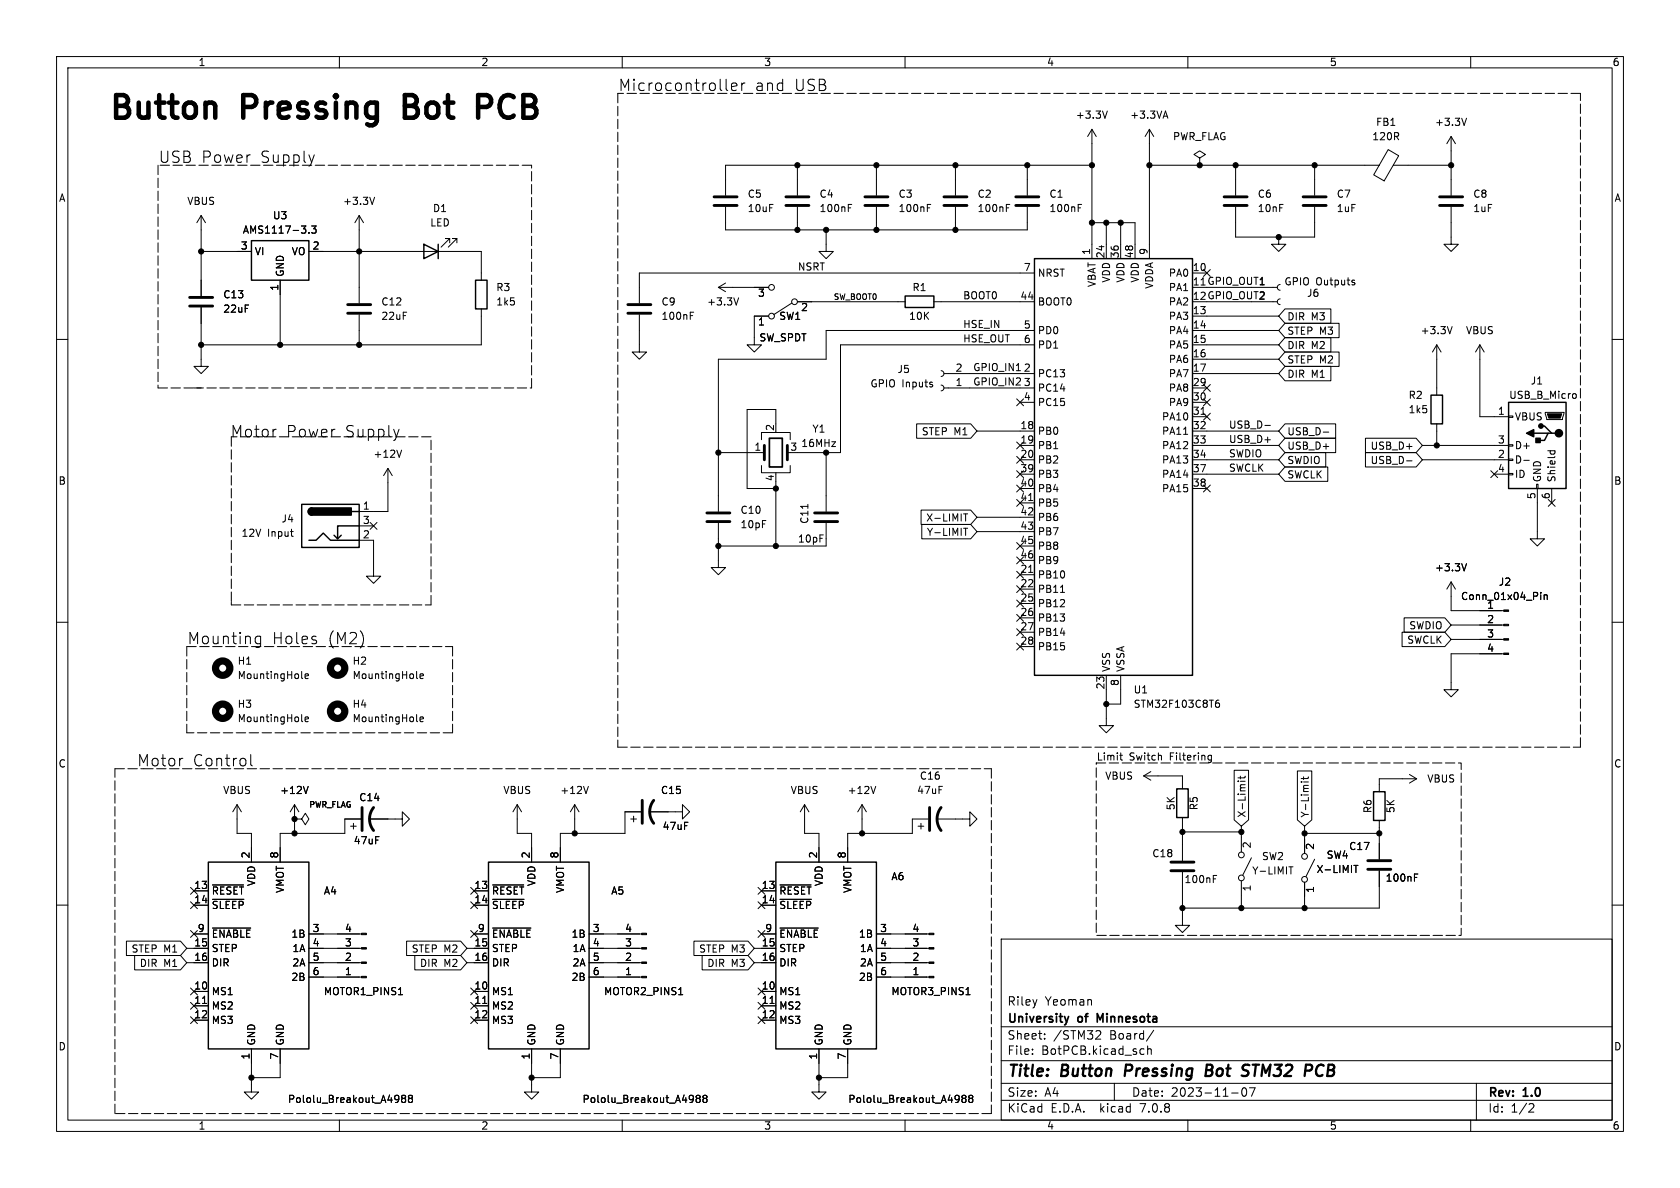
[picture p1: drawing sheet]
<svg xmlns="http://www.w3.org/2000/svg" width="297mm" height="210mm" viewBox="0 0 297 210" stroke-linecap="round" stroke-linejoin="round" font-family="sans-serif">
<g fill="none" stroke="#000" stroke-width=".18">
<path d="M10 10h277v190h-277zM12 12h273v186h-273zM60 10v2M110 10v2M128.4 15.7l.3 .3M129.3 15.3l1-.1-.1-.4-.6-.1-.3 .3 .1 .9 .2 .1 .6-.1M131.1 14.7v1.3M131.7 14.7a.51 .51 0 0 0-.6 .4M160 10v2M195.8 19.6l-.5 1.3M206 19.6l.5 1.3M210 10v2"/>
<path d="M260 10v2M35.6 38.1v14.2M35.6 38.1l-.8 1.3M35.6 38.1l.7 1.3M55.1 39.9h.8l-.4 .5 .3 .2v.5l-.2 .1-.5-.1M55.6 27.4l-.5 1.3M63.5 38.1v15.5M63.5 38.1l-.8 1.3M63.5 38.1l.8 1.3M66.2 34.9l-.4 1.2M128.3 36.6v4h53.3v-4M141 29.2v5.3"/>
<path d="M141 36.6v4M150 36.7h.4M150 36.1h.6M154.9 29.2v5.3M154.9 36.6v4M163.9 36.7h.5M163.9 36.1h.6M168.9 29.2v5.3M168.9 36.6v4M177.9 36.7h.4M177.9 36.1h.6M181.6 29.2v5.3"/>
<path d="M190.6 36.7h.4M190.6 36.1h.6M193 29.2h-64.7v5.3M193 22.9v22.8M193 39.4h7.7v6.3M193 22.9l-.7 1.2M193 22.9l.8 1.2M195.6 39.4v6.3M198.1 39.4v6.3M203.2 22.9v22.8M203.2 22.9l-.8 1.2M203.2 22.9l.8 1.2"/>
<path d="M203.2 29.2h40.6M205.7 20.5h.6M212.1 27.9l1-.6-1-.6-1 .6 1 .6v1.3M212.1 29.2h.1M218.4 29.2v5.3M218.4 36.6v5.3h14v-5.3M232.4 29.2v5.3M245.4 26.4l1.9 1.1-2.6 4.5-1.9-1.1zM246.3 29.2h10.2M256.5 36.6v6.6h1.3l-1.3 1.3-1.2-1.3h1.2M256.5 24.1l-.7 1.3M256.5 24.1v10.4"/>
<path d="M256.5 24.1l.8 1.3M259.3 20.9l-.5 1.3M10 60h2M35.6 54.4v10.4h1.2l-1.2 1.2-1.3-1.2h1.3M35.6 44.5h8.8M49.5 49.5v11.5M54.6 44.5h30.5v5M54.6 41.1v.1M63.5 55.6v5.4M79.5 42.9v-.7h-.8h.8l-1.5 1.5M80.8 42.9v-.7h-.8h.8l-1.6 1.5M85.1 54.6v6.4h-49.5"/>
<path d="M113 55.6v6.6h1.3l-1.3 1.3-1.2-1.3h1.2M122 55.8h.5M122 55.2h.6M127 50.8h8.9M127 50.8l1.3 .8M128.3 50l-1.3 .8M130.6 52.6l-.4 1.3M135.9 55.9h-2.6v5.1h1.3l-1.3 1.2-1.2-1.2h1.2M140 53.6l-3.2 2M141 53.3h19M146 40.6v3.9h1.3l-1.3 1.2-1.2-1.2h1.2M165.1 53.3h17.8"/>
<path d="M182.9 58.4h-36.9v5.1h-19v26.9M182.9 48.3h-69.9v5.3M210.8 55.9h15.3M210.8 48.3h2.6M210.8 58.4h15.3M212.8 47.7l1.2 1.2M213.4 53.3h12.4M213.4 50.8h12.4M214 47.7l-1.2 1.2M226.1 41.9v1.3h1.2l-1.2 1.3-1.3-1.3h1.3M226.3 52.8l-.3 .2-.2 .3 .2 .4 .3 .1M226.3 50.3l-.3 .1-.2 .4 .2 .4 .3 .1"/>
<path d="M227.2 54.6h8.1v2.6h-8.1l-1.1-1.3zM227.2 59.7h8.1v2.5h-8.1l-1.1-1.2zM227.2 57.1h9.5v2.6h-9.5l-1.1-1.3zM239.4 49.9l.1 .2-.1 .3M239.4 49.5l.1 .1M256.7 57.7l-.4 1.3M285 60h2M48.6 75.9h.2M70.5 75.9l-.4 1.3M71 79.6l-.4 1.2M134.6 77.7v-1.2h5.1v1.2M137.2 74.9v-2.5h-5.1v14h5.1"/>
<path d="M162 74.9h9.6l1.1 1.3-1.1 1.3h-9.6zM164.7 68l.2 .2-.2 .2M164.7 67.6h.1M166.4 65.5l.3 .2 .2 .4-.2 .3-.3 .1M166.4 68.1l.3 .1 .2 .4-.2 .4-.3 .1M166.9 66h16M166.9 68.6h16M172.7 76.2h10.2M179.7 65.5h.7M179.7 70.5l1.2 1.2M179.7 78.1l1.2 1.2M180.3 78.7h2.6"/>
<path d="M180.3 71.1h2.6M180.9 70.5l-1.2 1.2M180.9 78.1l-1.2 1.2M182.9 61h-34.3v19h-7.6M209.2 76.8h.8M210.8 66h15.3M210.8 68.6h2.6M210.8 61h15.3M210.8 63.5h15.3M210.8 76.2h15.3M210.8 78.7h15.3M210.8 71.1h2.6"/>
<path d="M210.8 73.7h2.6M212.3 73.2h.8M212.8 73.1l1.2 1.2M212.8 68l1.2 1.2M212.8 70.5l1.2 1.2M214 73.1l-1.2 1.2M214 68l-1.2 1.2M214 70.5l-1.2 1.2M223.6 75.2h1M227.2 77.5h8.9v2.5h-8.9l-1.1-1.3zM227.2 74.9h8.9v2.6h-8.9l-1.1-1.3zM227.2 62.2h9.5v2.6h-9.5l-1.1-1.3z"/>
<path d="M227.2 64.8h8.1v2.5h-8.1l-1.1-1.3zM233.9 76.4h1M241.4 77.5h8.9l1.2 1.2-1.2 1.3h-8.9zM251.5 78.7h15.2M254 61l-.8 1.2M254 61v8.9M254 74.9v3.8M254 61l.8 1.2M261.6 61v12.7h5.1M261.6 61l-.7 1.2M261.6 61l.8 1.2M266.7 78.6h.8v.3h-.8z"/>
<path d="M266.7 73.5h.8v.3h-.8zM273.2 72.9h3.3v.3l-.3 1h-2.8zM273.6 79.7h1.3M274.1 79.7v.3M274.8 79.7l.1 .3M278.2 69.6h.3l.2 .2-.1 .5-.4 .1M51.4 94h.4M51.7 94.8h.1M63.5 95.5h2.5v6.4h1.3l-1.3 1.2-1.2-1.2h1.2M63.5 93h2.5M65.4 92.4l1.2 1.2M66.6 92.4l-1.2 1.2"/>
<path d="M68.6 82.8v7.6h-5.1M68.6 82.8l-.8 1.3M68.6 82.8l.7 1.3M127 92.5v7.8h1.3l-1.3 1.3-1.3-1.3h1.3M127 80h8.1M134.6 82.3v1.3h5.1v-1.3M137.2 83.6v.2M137.2 85.1v11.4M142.8 89.2v.7M146 80v10.4M146 92.5v4h-19M162.8 90.2h8.8l1.1 1.2-1.1 1.3h-8.8z"/>
<path d="M163 92.7h8.6l1.1 1.3-1.1 1.3h-8.6zM170.3 90.8h.8M170.3 93.4h.8M170.7 90.8v1.3M170.7 93.4v1.3M172.7 91.4h10.2M172.7 94h10.2M179.7 80.7l1.2 1.2M179.7 83.2l1.2 1.2M179.7 88.3l1.2 1.2M179.7 85.8l1.2 1.2M179.7 98.5l1.2 1.2"/>
<path d="M179.7 95.9l1.2 1.2M180.3 81.3h2.6M180.3 83.8h2.6M180.3 86.4h2.6M180.3 88.9h2.6M180.3 96.5h2.6M180.3 99.1h2.6M180.9 80.7l-1.2 1.2M180.9 83.2l-1.2 1.2M180.9 88.3l-1.2 1.2M180.9 85.8l-1.2 1.2M180.9 98.5l-1.2 1.2"/>
<path d="M180.9 95.9l-1.2 1.2M181.9 88.5h.7M210.8 81.3h15.3M210.8 83.8h15.3M210.8 86.4h2.6M212.8 85.8l1.2 1.2M214 85.8l-1.2 1.2M227.2 82.5h7.5v2.6h-7.5l-1.1-1.3zM227.2 80h7.2v2.6h-7.2l-1.1-1.3zM241.4 80h8.9l1.2 1.3-1.2 1.3h-8.9zM248.7 81.5h.9M251.5 81.3h15.2"/>
<path d="M259.3 99.6l-.5 1.3M263.6 83.2l1.2 1.2M264.2 83.8h2.5M264.8 83.2l-1.2 1.2M266.7 83.7h.8v.2h-.8zM266.7 81.2h.8v.2h-.8zM269.4 81.4h1M271.7 85.6h.2v.8h-.2zM271.8 86.4v8.9h1.2l-1.2 1.2-1.3-1.2h1.3M273.7 88.3l1.2 1.2M274.3 86.4v2.5M274.9 88.3l-1.2 1.2"/>
<path d="M10 110h2M45.2 113.6l.3 .2 .6-.1M46.1 112.5v1.6a.54 .54 0 0 1-.9 .3M46.1 112.6l-.6-.1-.3 .2M53.3 119.8l.2 .2M53.9 119.5l.6-.1v-.2l-.4-.1-.2 .2 .1 .6h.5M73.6 119.8l.2 .2M74.3 119.5l.6-.1-.1-.2-.4-.1-.1 .2v.6h.5M179.7 113.7l1.2 1.2M179.7 108.6l1.2 1.2M179.7 111.2l1.2 1.2M179.7 106.1l1.2 1.2"/>
<path d="M179.7 101l1.2 1.2M179.7 103.5l1.2 1.2M180.3 101.6h2.6M180.3 104.1h2.6M180.3 106.7h2.6M180.3 109.2h2.6M180.3 111.8h2.6M180.3 114.3h2.6M180.9 113.7l-1.2 1.2M180.9 106.1l-1.2 1.2M180.9 101l-1.2 1.2M180.9 103.5l-1.2 1.2"/>
<path d="M180.9 108.6l-1.2 1.2M180.9 111.2l-1.2 1.2M181.9 101.2h.7M187.5 104.7h.7M195.6 119.4v8.9h1.2l-1.2 1.2-1.3-1.2h1.3M198.1 119.4v5.1h-2.5M247.9 111.8h7.5l1.1 1.2-1.1 1.3h-7.5zM248.2 109.2h7.2l1.1 1.3-1.1 1.3h-7.2zM256.5 102.9v5.1h9.3M256.5 102.9l-.7 1.2M256.5 102.9l.8 1.2M256.5 113h9.3"/>
<path d="M256.5 110.5h9.3M265.8 115.6h-9.3v6.3h1.3l-1.3 1.3-1.2-1.3h1.2M272.4 104.7v.1M272.4 105.1v.9M273 105.1v.9M273 105.3l.2-.2 .3 .1v.8M285 110h2M32.1 134.1h.2M44.3 133.4v1.7l.3 .3M53.3 127.4l.2 .2M53.9 127.2l.6-.2v-.2l-.4-.1-.2 .2 .1 .6h.5M54.5 139l-.4 1.3"/>
<path d="M73.6 127.4l.2 .2M74.3 127.2l.6-.2-.1-.2-.4-.1-.1 .2v.6h.5M104 139l-.4 1.3M154.8 139l-.4 1.3M198 133.5h.4M198.1 133.1v1.1l.3 .2M202.2 137.2h6.8v2.2M202.2 137.2l1.3 .7M203.5 136.4l-1.3 .8M213.7 133.6h.5M213.7 134.3h.5M214.2 133.5v1l-.3 .3-.3-.1"/>
<path d="M214.9 124.5l.2-.2h.4l.1 .2v.3l-.2 .2h-.4l-.1-.2M215.5 123.8h-.4l-.2 .5M218.2 136.2h2.5v8.7l-1.2 1.2-1.3-1.2zM218.9 138.1h.1M219.3 138.1h.8M219.3 137.2v.5M220.1 137.2l-.2 .3h-1M229.4 136.3h2.5v8.6l-1.3 1.2-1.2-1.2zM230 138.2h.2M230.5 138.2h.8M230.5 137.3v.5M231.3 137.3l-.2 .3h-1.1"/>
<path d="M249.2 136.9l1.2 .8M250.4 137.7h-6.6v2.3M250.4 137.7l-1.2 .7M10 160h2M33.7 156.9l1.2 1.2M33.7 159.4l1.2 1.2M34.3 157.5h2.5M34.9 156.9l-1.2 1.2M34.9 159.4l-1.2 1.2M37.6 156.4h5.5M37.6 159h5.5M41.9 142.2v5.1h2.5v5.1"/>
<path d="M41.9 142.2l-.8 1.3M41.9 142.2l.8 1.3M52.1 144.8h1.2l.7-1 .6 1-.6 1-.7-1M52.1 144.8h.1M52.1 142.2l-.8 1.3M52.1 142.2v5.1M52.1 142.2l.7 1.3M62 146.1h1M62.5 145.5v1.1M63.8 144.8h-2.8v2.5h-11.5v5.1M65.3 144.8h5.8v-1.3l1.3 1.3-1.3 1.3v-1.3M83.2 159.4l1.2 1.2"/>
<path d="M83.2 156.9l1.2 1.2M83.8 157.5h2.6M84.4 159.4l-1.2 1.2M84.4 156.9l-1.2 1.2M87.1 156.4h5.5M87.1 159h5.5M91.4 142.2v5.1h2.6v5.1M91.4 142.2l-.7 1.3M91.4 142.2l.8 1.3M101.6 142.2l-.8 1.3M101.6 142.2v5.1M101.6 142.2l.8 1.3"/>
<path d="M111.5 144.8h1M112 144.3v1M113.3 143.5h-2.8v3.8h-11.4v5.1M114.8 143.5h5.8v-1.3l1.3 1.3-1.3 1.3v-1.3M134 156.9l1.2 1.2M134 159.4l1.2 1.2M134.6 157.5h2.6M135.2 159.4l-1.2 1.2M135.2 156.9l-1.2 1.2M137.9 156.4h5.5M137.9 159h5.5M142.2 142.2v5.1h2.6v5.1"/>
<path d="M142.2 142.2l-.7 1.3M142.2 142.2l.8 1.3M152.4 142.2l-.8 1.3M152.4 142.2v5.1M152.4 142.2l.8 1.3M162.3 146.1h1M162.8 145.5v1.1M164.1 144.8h-2.8v2.5h-11.4v5.1M165.6 144.8h5.8v-1.3l1.3 1.3-1.3 1.3v-1.3M209 154.2v9.4h1.3l-1.3 1.2-1.2-1.2h1.2M209 144.5v7.6M209 147.1h10.5"/>
<path d="M214.5 155.4h.4M214.5 154.8h.6M219.5 146.1v4.5M219.5 155.7v4.8M221.2 151.6l-1.5 3.1M227.9 153.2h.7M228.2 153.2v1.3M230.6 146.1v4.8M230.6 156v4.5M230.6 147.3h13.2M232.4 151.9l-1.5 3M239.3 153h.8"/>
<path d="M239.7 153v1.2M243.8 145v6.9M243.8 153.9v6.6h-34.8M250.1 155.1h.4M250.1 154.5h.6M285 160h2M22.3 166.4h9.6l1.1 1.2-1.1 1.3h-9.6zM23.8 168.9h8.1l1.1 1.3-1.1 1.3h-8.1zM33 167.6h3.8M33 170.2h3.8M33.7 179.7l1.2 1.2M33.7 164.5l1.2 1.2"/>
<path d="M33.7 174.7l1.2 1.2M33.7 177.2l1.2 1.2M34.3 175.3h2.5M34.3 177.8h2.5M34.3 160h2.5M34.3 165.1h2.5M34.9 179.7l-1.2 1.2M34.9 164.5l-1.2 1.2M34.9 174.7l-1.2 1.2M34.9 177.2l-1.2 1.2M35.8 177.4h.7M37.6 164.1h6.7"/>
<path d="M54.6 167.6h9.3M54.6 170.2h9.3M54.6 165.1h9.3M54.6 172.7h9.3M70.4 175.8h.8M71.9 166.4h9.5l1.1 1.2-1.1 1.3h-9.5zM73.3 168.9h8.1l1.1 1.3-1.1 1.3h-8.1zM82.5 167.6h3.9M82.5 170.2h3.9M83.2 177.2l1.2 1.2M83.2 179.7l1.2 1.2M83.2 164.5l1.2 1.2"/>
<path d="M83.2 174.7l1.2 1.2M83.8 175.3h2.6M83.8 177.8h2.6M83.8 160h2.6M83.8 165.1h2.6M84.4 177.2l-1.2 1.2M84.4 179.7l-1.2 1.2M84.4 164.5l-1.2 1.2M84.4 174.7l-1.2 1.2M85.3 177.4h.8M87.1 164.1h6.8M104.1 167.6h9.3"/>
<path d="M104.1 170.2h9.3M104.1 165.1h9.3M104.1 172.7h9.3M120 175.8h.7M122.7 166.4h9.5l1.1 1.2-1.1 1.3h-9.5zM124.1 168.9h8.1l1.1 1.3-1.1 1.3h-8.1zM133.3 167.6h3.9M133.3 170.2h3.9M134 174.7l1.2 1.2M134 179.7l1.2 1.2M134 177.2l1.2 1.2M134 164.5l1.2 1.2"/>
<path d="M134.6 175.3h2.6M134.6 177.8h2.6M134.6 160h2.6M134.6 165.1h2.6M135.2 174.7l-1.2 1.2M135.2 179.7l-1.2 1.2M135.2 177.2l-1.2 1.2M135.2 164.5l-1.2 1.2M136.1 177.4h.8M137.9 164.1h6.8M154.9 167.6h9.3M154.9 170.2h9.3"/>
<path d="M154.9 165.1h9.3M154.9 172.7h9.3M170.8 175.8h.7M177 166h108v32h-108zM34.3 180.3h2.5M44.4 185.4v7.6h1.3l-1.3 1.3-1.2-1.3h1.2M49.5 185.4v5.1h-5.1M60 198v2M70.4 193.7a1.07 1.07 0 0 1-.1 1.1M70.5 194.2l-.1 .1M71.2 194.2l-.2-.3 .2-.3h.3l.2 .3-.2 .3M71.2 194.2l-.2 .2v.4l.2 .1 .4-.1 .1-.2v-.2l-.2-.2"/>
<path d="M71.2 194.2h.3M72.4 194.2l-.2-.3 .2-.3h.3l.2 .3-.2 .3M72.4 194.2h.3M72.4 194.2l-.2 .2 .1 .4 .1 .1 .4-.1 .1-.2v-.3l-.2-.1M83.8 180.3h2.6M94 185.4v7.6h1.2l-1.2 1.3-1.3-1.3h1.3M99.1 185.4v5.1h-5.1M110 198v2M122.5 193.7a1.07 1.07 0 0 1-.1 1.1M122.6 194.2l-.1 .1M123.3 194.2l-.2-.3 .2-.3h.2l.3 .3-.3 .3M123.3 194.2h.2"/>
<path d="M123.3 194.2l-.2 .2v.4l.2 .1 .4-.1 .1-.2v-.2l-.3-.2M124.5 194.2l-.2-.3 .2-.3h.3l.2 .3-.2 .3M124.5 194.2h.3M124.5 194.2l-.2 .2v.4l.2 .1 .4-.1 .1-.2-.1-.3-.1-.1M134.6 180.3h2.6M144.8 185.4v7.6h1.2l-1.2 1.3-1.3-1.3h1.3M149.9 185.4v5.1h-5.1M160 198v2M169.4 193.7h.1a1.07 1.07 0 0 1-.1 1.1M169.6 194.2l-.2 .1M170.3 194.2l-.3-.3 .3-.3h.2l.3 .3-.3 .3M170.3 194.2h.2"/>
<path d="M170.3 194.2l-.3 .2 .1 .4 .2 .1 .4-.1 .1-.2v-.2l-.3-.2M171.5 194.2l-.2-.3 .2-.3h.2l.3 .3-.3 .3M171.5 194.2h.2M171.5 194.2l-.2 .2v.4l.2 .1 .4-.1 .1-.2-.1-.3-.2-.1M177 194.5h108M177 191.5h108M177 187.5h108M177 181.5h108M182.5 186.3v.1M182.5 185.5v.1M184.7 183.6v.1M184.7 182.8v.1"/>
<path d="M194 182.2l.5 .1 .1 .3-.9 1.1h.9M197 191.5v3M201.8 185.4l.4 .1M202.2 186.3l-.4 .1M202.9 185.5l.2-.1 .4 .1v.9M202.9 184.9v1.5M204 182.1l-1.3 2M210 198v2M217.7 193.2h1.2M219.7 192.4l.2-.1a.81 .81 0 0 1 .6 .6 .81 .81 0 0 1-.3 .8l-.2 .1a.81 .81 0 0 1-.3-1.4zM220.9 192.3h1l-.7 1.5M260 198v2"/>
<path d="M261 191.5v6.5M270.5 195.1l.5 .1 .2 .3-1 1.1h1"/>
<circle cx="136.4" cy="55.9" r=".51"/>
<circle cx="136.4" cy="50.8" r=".51"/>
<circle cx="140.5" cy="53.3" r=".51"/>
<circle cx="219.5" cy="155.2" r=".51"/>
<circle cx="219.5" cy="151.1" r=".51"/>
<circle cx="230.6" cy="155.4" r=".51"/>
<circle cx="230.6" cy="151.4" r=".51"/>
</g>
<path d="M199.1 188.2l-.3 2M213.2 189.2h.7M213.9 189.2l.3 .1M214 188.2h-.6l-.3 2 1-.1M214.1 189.1l-.2 .1M220.6 188.2l.3 .1M220.6 189.4l.1 .2-.1 .4M233.2 188.3a1.11 1.11 0 0 0 0 1.9" fill="none" stroke="#000" stroke-width=".4"/>
<path d="M136 77.5h2.3v5.1h-2.3zM188.9 179.7l-.3 1M194.5 180.3l-.5-1.1v1.5" fill="none" stroke="#000" stroke-width=".3"/>
<g fill="none" stroke="#000" stroke-width=".51">
<path d="M126.2 36.3h4.1M126.2 34.8h4.1M138.9 36.3h4.1M138.9 34.8h4.1M152.9 36.3h4.1M152.9 34.8h4.1M166.9 36.3h4M166.9 34.8h4M179.6 36.3h4M179.6 34.8h4M216.4 36.3h4.1M216.4 34.8h4.1"/>
<path d="M230.4 36.3h4M230.4 34.8h4M254.5 36.3h4.1M254.5 34.8h4.1M33.5 54.1h4.1M33.5 52.6h4.1M61.5 55.4h4M61.5 53.8h4M111 55.4h4.1M111 53.8h4.1M135.1 78.7v2.6M139.2 78.7v2.6"/>
<path d="M125 92.2h4M125 90.7h4M144 92.2h4.1M144 90.7h4.1M64 142.7v4.1M66 142.7a3.3 3.3 0 0 0 0 4.1M113.5 141.5v4M115.6 141.5a3.3 3.3 0 0 0 0 4M164.3 142.7v4.1M166.4 142.7a3.3 3.3 0 0 0 0 4.1M207 152.4h4.1M207 153.9h4.1"/>
<path d="M241.8 152.1h4.1M241.8 153.7h4.1"/>
</g>
<g fill="none" stroke="#000" stroke-width=".25">
<path d="M44.4 42.5h10.2v7h-10.2zM74.9 43.2l2.6 1.3-2.6 1.2zM77.5 43.2v2.5M84.1 49.5h2v5.1h-2zM160 52.3h5.1v2.1h-5.1zM182.9 45.7h27.9v73.7h-27.9zM253 69.9h2v5h-2zM266.7 71.1h10.2v15.3h-10.2zM271.1 76.6h2.6M272.4 75.3h.6l1.3 1.3h.7M274.3 76.6h-.6l-.7 1.3h-1.2M53.3 89.2h10.2v7.6h-10.2z"/>
<path d="M54.6 95.5h1.3l1.2-1.3 1.3 1.3h5.1M55.1 89.8a.64 .64 0 0 0-.6 .6 .64 .64 0 0 0 .6 .7M60.3 94.6l-.6 .7M62.2 90.4h1.3M63.5 93h-3.8v2.3l-.6-.7M208 139.4h2.1v5.1h-2.1zM242.8 140h2.1v5h-2.1zM36.8 152.4h17.8v33h-17.8zM86.4 152.4h17.7v33h-17.7zM137.2 152.4h17.7v33h-17.7z"/>
</g>
<g fill="#000" stroke="#000" stroke-width=".18">
<path d="M273.6 73.2h2.5l-.3 .7h-2zM265.8 115.4h.9v.3h-.9zM265.8 112.9h.9v.3h-.9zM265.8 110.4h.9v.2h-.9zM265.8 107.8h.9v.3h-.9zM63.9 165h.9v.2h-.9zM63.9 167.5h.9v.3h-.9zM63.9 170.1h.9v.2h-.9zM63.9 172.6h.9v.2h-.9zM113.4 165h.9v.2h-.9zM113.4 167.5h.9v.3h-.9zM113.4 170.1h.9v.2h-.9z"/>
<path d="M113.4 172.6h.9v.2h-.9zM164.2 165h.9v.2h-.9zM164.2 167.5h.9v.3h-.9zM164.2 170.1h.9v.2h-.9zM164.2 172.6h.9v.2h-.9z"/>
<circle cx="141" cy="29.2" r=".46"/>
<circle cx="154.9" cy="29.2" r=".46"/>
<circle cx="168.9" cy="29.2" r=".46"/>
<circle cx="181.6" cy="29.2" r=".46"/>
<circle cx="193" cy="29.2" r=".46"/>
<circle cx="193" cy="39.4" r=".46"/>
<circle cx="195.6" cy="39.4" r=".46"/>
<circle cx="198.1" cy="39.4" r=".46"/>
<circle cx="203.2" cy="29.2" r=".46"/>
<circle cx="212.1" cy="29.2" r=".46"/>
<circle cx="218.4" cy="29.2" r=".46"/>
<circle cx="232.4" cy="29.2" r=".46"/>
<circle cx="256.5" cy="29.2" r=".46"/>
<circle cx="35.6" cy="44.5" r=".46"/>
<circle cx="63.5" cy="44.5" r=".46"/>
<circle cx="141" cy="40.6" r=".46"/>
<circle cx="146" cy="40.6" r=".46"/>
<circle cx="154.9" cy="40.6" r=".46"/>
<circle cx="168.9" cy="40.6" r=".46"/>
<circle cx="226.1" cy="41.9" r=".46"/>
<circle cx="35.6" cy="61" r=".46"/>
<circle cx="49.5" cy="61" r=".46"/>
<circle cx="63.5" cy="61" r=".46"/>
<circle cx="254" cy="78.7" r=".46"/>
<circle cx="127" cy="80" r=".46"/>
<circle cx="127" cy="96.5" r=".46"/>
<circle cx="137.2" cy="96.5" r=".46"/>
<circle cx="137.2" cy="86.4" r=".46"/>
<circle cx="146" cy="80" r=".46"/>
<circle cx="195.6" cy="124.5" r=".46"/>
<circle cx="52.1" cy="144.8" r=".46"/>
<circle cx="52.1" cy="147.3" r=".46"/>
<circle cx="101.6" cy="147.3" r=".46"/>
<circle cx="152.4" cy="147.3" r=".46"/>
<circle cx="209" cy="147.1" r=".46"/>
<circle cx="219.5" cy="147.1" r=".46"/>
<circle cx="230.6" cy="147.3" r=".46"/>
<circle cx="243.8" cy="147.3" r=".46"/>
<circle cx="209" cy="160.5" r=".46"/>
<circle cx="219.5" cy="160.5" r=".46"/>
<circle cx="230.6" cy="160.5" r=".46"/>
<circle cx="44.4" cy="190.5" r=".46"/>
<circle cx="94" cy="190.5" r=".46"/>
<circle cx="144.8" cy="190.5" r=".46"/>
</g>
<g fill="#000" stroke="#000" stroke-width=".25">
<path d="M269.9 76.6l1.2-.7v1.3zM271.5 77.5h.8v.7h-.8zM54.7 90l.4-.2v1.3a.64 .64 0 0 1-.6-.4 .64 .64 0 0 1 .2-.7zM55.1 89.8h7v1.3h-7z"/>
<circle cx="272.4" cy="75.3" r=".38"/>
<circle cx="275.6" cy="76.6" r=".63"/>
</g>
<g fill="none" stroke="#000" stroke-width="1.3">
<circle cx="39.4" cy="118.1" r="1.27"/>
<circle cx="59.7" cy="118.1" r="1.27"/>
<circle cx="39.4" cy="125.7" r="1.27"/>
<circle cx="59.7" cy="125.7" r="1.27"/>
</g>
<path d="M71.6 18.7h1.3M72.9 16.8h-1.3v4h1.5M86.4 17l-.3-.2h-1.6v4M86.4 18.7l-.3 .2h-1.6" fill="none" stroke="#000" stroke-width=".8"/>
<g fill="none" stroke="#000" stroke-width=".18" stroke-dasharray="1.7 .6">
<path d="M109.2 16.5v115.6M279.4 16.5h-170.2M27.9 29.2v39.4M94 29.2h-66.1M27.9 68.6h7.7M34.3 68.6h59.7M40.9 77.2v29.2M76.2 77.2h-35.3M94 68.6v-39.4M33 114.3h47M33 114.3v15.2M40.9 106.9h35.3"/>
<path d="M40.9 106.4v.5M76.2 106.9v-29.2M80 114.3v15.2M20.3 135.9h5.1M25.4 135.9h149.9M80 129.5h-47M109.2 132.1h43.2M152.4 132.1h127M175.3 135.9v61M193.8 134.9h64.5v30.5h-64.5v-30.5M279.4 132.1v-115.6M20.3 196.9v-61"/>
<path d="M175.3 196.9h-155"/>
</g>
<g font-size="5.6">
<text x="19" y="21.3">Button</text>
<text x="43.1" y="21.3">Pressing</text>
<text x="73.3" y="21.3">Bot</text>
<text x="87.8" y="21.3">PCB</text>
</g>
<g font-size="2.8">
<text x="109.2" y="16.3">Microcontroller</text>
<text x="133.4" y="16.3">and</text>
<text x="140.4" y="16.3">USB</text>
<text x="27.9" y="29">USB Power</text>
<text x="46" y="29">Supply</text>
<text x="40.6" y="77.5">Motor</text>
<text x="50.5" y="77.5">Power</text>
<text x="60.9" y="77.5">Supply</text>
<text x="33" y="114.1">Mounting</text>
<text x="48" y="114.1">Holes</text>
<text x="57.9" y="114.1">(M2)</text>
<text x="24.1" y="135.6">Motor</text>
<text x="34" y="135.6">Control</text>
<text x="178" y="190.9">Title:</text>
<text x="187.7" y="190.9">Button</text>
<text x="199.7" y="190.9">Pressing</text>
<text x="214.8" y="190.9">Bot</text>
<text x="222.1" y="190.9">STM32</text>
<text x="233.9" y="190.9">PCB</text>
</g>
<g font-size="2.1">
<text x="178" y="178">Riley</text>
<text x="184.7" y="178">Yeoman</text>
<text x="178" y="184">Sheet:</text>
<text x="178" y="181.2">University</text>
<text x="186.2" y="184">/STM32</text>
<text x="190.7" y="181.2">of</text>
<text x="194.6" y="181.2">Minnesota</text>
<text x="196.2" y="184">Board/</text>
<text x="178" y="186.7">File:</text>
<text x="184.1" y="186.7">BotPCB.kicad_sch</text>
<text x="178" y="196.9">KiCad</text>
<text x="178" y="194.1">Size:</text>
<text x="184.7" y="194.1">A4</text>
<text x="185.7" y="196.9">E.D.A.</text>
<text x="194.6" y="196.9">kicad</text>
<text x="200" y="194.1">Date:</text>
<text x="201.8" y="196.9">7.0.8</text>
<text x="207" y="194.1">2023-11-07</text>
<text x="263" y="194.3">Rev:</text>
<text x="263" y="196.9">Id:</text>
<text x="267.1" y="196.9">1/2</text>
<text x="269.4" y="194.3">1.0</text>
</g>
<g font-size="1.8">
<text x="35" y="11.9">1</text>
<text x="85" y="11.9">2</text>
<text x="135" y="11.9">3</text>
<text x="185" y="11.9">4</text>
<text x="235" y="11.9">5</text>
<text x="285" y="11.9">6</text>
<text x="190.1" y="21.2">+3.3V</text>
<text x="199.7" y="21.2">+3.3VA</text>
<text x="243.2" y="22.5">FB1</text>
<text x="253.6" y="22.5">+3.3V</text>
<text x="207.3" y="25">PWR_FLAG</text>
<text x="242.5" y="25">120R</text>
<text x="10.3" y="35.9">A</text>
<text x="132.1" y="35.2">C5</text>
<text x="144.8" y="35.2">C4</text>
<text x="158.8" y="35.2">C3</text>
<text x="172.7" y="35.2">C2</text>
<text x="185.4" y="35.2">C1</text>
<text x="222.3" y="35.2">C6</text>
<text x="236.2" y="35.2">C7</text>
<text x="260.4" y="35.2">C8</text>
<text x="285.3" y="35.9">A</text>
<text x="33" y="36.4">VBUS</text>
<text x="42.8" y="41.5">AMS1117-3.3</text>
<text x="48.2" y="39">U3</text>
<text x="60.6" y="36.4">+3.3V</text>
<text x="76" y="40.2">LED</text>
<text x="76.4" y="37.7">D1</text>
<text x="132.1" y="37.7">10uF</text>
<text x="144.8" y="37.7">100nF</text>
<text x="158.8" y="37.7">100nF</text>
<text x="172.7" y="37.7">100nF</text>
<text x="185.4" y="37.7">100nF</text>
<text x="222.3" y="37.7">10nF</text>
<text x="236.2" y="37.7">1uF</text>
<text x="260.4" y="37.7">1uF</text>
<text x="42.5" y="44.2">3</text>
<text x="45" y="45.3">VI</text>
<text x="51.5" y="45.3">VO</text>
<text x="55.2" y="44.2">2</text>
<text x="141" y="47.9">NSRT</text>
<text x="192.8" y="45.2" transform="rotate(-90 192.8 45.2)">1</text>
<text x="195.3" y="45.8" transform="rotate(-90 195.3 45.8)">24</text>
<text x="197.9" y="45.8" transform="rotate(-90 197.9 45.8)">36</text>
<text x="200.4" y="45.8" transform="rotate(-90 200.4 45.8)">48</text>
<text x="202.9" y="45.2" transform="rotate(-90 202.9 45.2)">9</text>
<text x="39.4" y="52.9">C13</text>
<text x="49.3" y="51.5" transform="rotate(-90 49.3 51.5)">1</text>
<text x="50.4" y="49" transform="rotate(-90 50.4 49)">GND</text>
<text x="87.6" y="51.7">R3</text>
<text x="133.9" y="52.8">3</text>
<text x="161.2" y="51.7">R1</text>
<text x="170.2" y="53">BOOT0</text>
<text x="180.3" y="53.1">44</text>
<text x="180.9" y="48">7</text>
<text x="183.4" y="49.1">NRST</text>
<text x="193.9" y="50.8" transform="rotate(-90 193.9 50.8)">VBAT</text>
<text x="196.4" y="50.1" transform="rotate(-90 196.4 50.1)">VDD</text>
<text x="199" y="50.1" transform="rotate(-90 199 50.1)">VDD</text>
<text x="201.5" y="50.1" transform="rotate(-90 201.5 50.1)">VDD</text>
<text x="204.1" y="51.1" transform="rotate(-90 204.1 51.1)">VDDA</text>
<text x="206.5" y="49.1">PA0</text>
<text x="206.5" y="51.7">PA1</text>
<text x="210.8" y="48">10</text>
<text x="210.8" y="50.5">11 GPIO_OUT1</text>
<text x="210.8" y="53.1">12 GPIO_OUT2</text>
<text x="222.4" y="50.5">1</text>
<text x="222.4" y="53.1">2</text>
<text x="227" y="50.6">GPIO Outputs</text>
<text x="231" y="52.7">J6</text>
<text x="39.4" y="55.5">22uF</text>
<text x="67.3" y="54.2">C12</text>
<text x="67.3" y="56.7">22uF</text>
<text x="87.6" y="54.2">1k5</text>
<text x="116.8" y="54.2">C9</text>
<text x="116.8" y="56.7">100nF</text>
<text x="124.9" y="54.2">+3.3V</text>
<text x="133.9" y="57.9">1</text>
<text x="137.7" y="56.7">SW1</text>
<text x="141.5" y="55.3">2</text>
<text x="160.6" y="56.7">10K</text>
<text x="170.2" y="58.1">HSE_IN</text>
<text x="180.9" y="58.2">5</text>
<text x="183.4" y="54.2">BOOT0</text>
<text x="183.4" y="59.3">PD0</text>
<text x="206.5" y="54.2">PA2</text>
<text x="206.5" y="56.7">PA3</text>
<text x="206.5" y="59.3">PA4</text>
<text x="210.8" y="55.6">13</text>
<text x="210.8" y="58.2">14</text>
<text x="227.5" y="56.8">DIR</text>
<text x="227.5" y="59.4">STEP M3</text>
<text x="231.8" y="56.8">M3</text>
<text x="251.1" y="59.3">+3.3V</text>
<text x="259.1" y="59.3">VBUS</text>
<text x="134.2" y="60.6">SW_SPDT</text>
<text x="168.8" y="65.8">2</text>
<text x="170.2" y="60.6">HSE_OUT</text>
<text x="172" y="65.7">GPIO_IN1</text>
<text x="180.9" y="65.8">2</text>
<text x="180.9" y="60.7">6</text>
<text x="183.4" y="61.8">PD1</text>
<text x="206.5" y="61.8">PA5</text>
<text x="206.5" y="64.4">PA6</text>
<text x="210.8" y="60.7">15</text>
<text x="210.8" y="63.2">16</text>
<text x="210.8" y="65.8">17</text>
<text x="227.5" y="61.9">DIR</text>
<text x="227.5" y="64.5">STEP M2</text>
<text x="231.8" y="61.9">M2</text>
<text x="153.8" y="68.7">GPIO Inputs</text>
<text x="158.6" y="66.1">J5</text>
<text x="168.8" y="68.3">1</text>
<text x="172" y="68.2">GPIO_IN2</text>
<text x="180.9" y="68.3">3</text>
<text x="180.9" y="70.9">4</text>
<text x="183.4" y="66.9">PC13</text>
<text x="183.4" y="69.4">PC14</text>
<text x="183.4" y="72">PC15</text>
<text x="206.5" y="66.9">PA7</text>
<text x="206.5" y="69.4">PA8</text>
<text x="206.5" y="72">PA9</text>
<text x="210.8" y="68.3">29</text>
<text x="210.8" y="70.9">30</text>
<text x="227.5" y="67">DIR</text>
<text x="231.8" y="67">M1</text>
<text x="248.9" y="70.7">R2</text>
<text x="266.7" y="70.7">USB_B_Micro</text>
<text x="270.5" y="68.2">J1</text>
<text x="136.9" y="76.3" transform="rotate(-90 136.9 76.3)">2</text>
<text x="143.5" y="76.7">Y1</text>
<text x="162.9" y="77.2">STEP M1</text>
<text x="180.3" y="75.9">18</text>
<text x="183.4" y="77.1">PB0</text>
<text x="205.3" y="74.5">PA10</text>
<text x="205.3" y="77.1">PA11</text>
<text x="210.8" y="73.4">31</text>
<text x="210.8" y="75.9">32</text>
<text x="217.2" y="75.9">USB_D-</text>
<text x="227.5" y="77.2">USB_D-</text>
<text x="248.9" y="73.3">1k5</text>
<text x="264.7" y="73.4">1</text>
<text x="267.7" y="74.5">VBUS</text>
<text x="65.9" y="81.1">+12V</text>
<text x="133.3" y="79.8">1</text>
<text x="139.6" y="79.8">3</text>
<text x="141.6" y="79.2">16MHz</text>
<text x="180.3" y="78.5">19</text>
<text x="180.3" y="81">20</text>
<text x="180.3" y="83.6">39</text>
<text x="183.4" y="79.6">PB1</text>
<text x="183.4" y="82.1">PB2</text>
<text x="205.3" y="79.6">PA12</text>
<text x="205.3" y="82.1">PA13</text>
<text x="210.8" y="78.5">33</text>
<text x="210.8" y="81">34</text>
<text x="210.8" y="83.6">37</text>
<text x="217.2" y="78.4">USB_D+</text>
<text x="217.2" y="80.9">SWDIO</text>
<text x="217.2" y="83.5">SWCLK</text>
<text x="227.5" y="79.7">USB_D+</text>
<text x="227.5" y="82.2">SWDIO</text>
<text x="242.2" y="82.2">USB_D-</text>
<text x="242.2" y="79.7">USB_D+</text>
<text x="264.7" y="81">2</text>
<text x="264.7" y="78.5">3</text>
<text x="264.7" y="83.6">4</text>
<text x="267.7" y="82.1">D-</text>
<text x="267.7" y="79.6">D+</text>
<text x="10.3" y="85.9">B</text>
<text x="136.9" y="85.2" transform="rotate(-90 136.9 85.2)">4</text>
<text x="180.3" y="86.1">40</text>
<text x="180.3" y="88.6">41</text>
<text x="183.4" y="84.7">PB3</text>
<text x="183.4" y="87.2">PB4</text>
<text x="183.4" y="89.8">PB5</text>
<text x="205.3" y="84.7">PA14</text>
<text x="205.3" y="87.2">PA15</text>
<text x="210.8" y="86.1">38</text>
<text x="227.5" y="84.8">SWCLK</text>
<text x="267.7" y="84.7">ID</text>
<text x="271.5" y="88.3" transform="rotate(-90 271.5 88.3)">5</text>
<text x="272.6" y="85.3" transform="rotate(-90 272.6 85.3)">GND</text>
<text x="274.1" y="88.3" transform="rotate(-90 274.1 88.3)">6</text>
<text x="275.2" y="85.3" transform="rotate(-90 275.2 85.3)">Shield</text>
<text x="285.3" y="85.9">B</text>
<text x="42.6" y="95.1">12V</text>
<text x="47.3" y="95.1">Input</text>
<text x="49.7" y="92.6">J4</text>
<text x="64.1" y="90.2">1</text>
<text x="64.1" y="95.3">2</text>
<text x="64.1" y="92.7">3</text>
<text x="130.8" y="91">C10</text>
<text x="130.8" y="93.6">10pF</text>
<text x="143.1" y="92.7" transform="rotate(-90 143.1 92.7)">C11</text>
<text x="163.6" y="92.4">X-LIMIT</text>
<text x="163.8" y="94.9">Y-LIMIT</text>
<text x="180.3" y="91.2">42</text>
<text x="180.3" y="93.7">43</text>
<text x="183.4" y="92.3">PB6</text>
<text x="183.4" y="94.8">PB7</text>
<text x="141" y="96.1">10pF</text>
<text x="180.3" y="101.3">21</text>
<text x="180.3" y="96.3">45</text>
<text x="180.3" y="98.8">46</text>
<text x="183.4" y="97.4">PB8</text>
<text x="183.4" y="99.9">PB9</text>
<text x="253.6" y="101.2">+3.3V</text>
<text x="180.3" y="103.9">22</text>
<text x="180.3" y="106.4">25</text>
<text x="183.4" y="102.5">PB10</text>
<text x="183.4" y="105">PB11</text>
<text x="183.4" y="107.5">PB12</text>
<text x="258.2" y="106.3">Conn_01x04_Pin</text>
<text x="262.8" y="107.7">1</text>
<text x="264.9" y="103.7">J2</text>
<text x="180.3" y="109">26</text>
<text x="180.3" y="111.5">27</text>
<text x="183.4" y="110.1">PB13</text>
<text x="183.4" y="112.6">PB14</text>
<text x="248.7" y="114">SWCLK</text>
<text x="249" y="111.4">SWDIO</text>
<text x="262.8" y="110.2">2</text>
<text x="262.8" y="112.8">3</text>
<text x="41.9" y="117.7">H1</text>
<text x="62.2" y="117.7">H2</text>
<text x="180.3" y="114">28</text>
<text x="183.4" y="115.2">PB15</text>
<text x="196.4" y="118.9" transform="rotate(-90 196.4 118.9)">VSS</text>
<text x="199" y="118.9" transform="rotate(-90 199 118.9)">VSSA</text>
<text x="262.8" y="115.3">4</text>
<text x="41.9" y="125.3">H3</text>
<text x="41.9" y="120.2">MountingHole</text>
<text x="62.2" y="125.3">H4</text>
<text x="62.2" y="120.2">MountingHole</text>
<text x="195.3" y="122" transform="rotate(-90 195.3 122)">23</text>
<text x="197.9" y="121.4" transform="rotate(-90 197.9 121.4)">8</text>
<text x="200.3" y="122.8">U1</text>
<text x="200.3" y="125.3">STM32F103C8T6</text>
<text x="41.9" y="127.9">MountingHole</text>
<text x="62.2" y="127.9">MountingHole</text>
<text x="10.3" y="135.9">C</text>
<text x="193.8" y="134.5">Limit</text>
<text x="199.6" y="134.5">Switch</text>
<text x="206.9" y="134.5">Filtering</text>
<text x="285.3" y="135.9">C</text>
<text x="39.4" y="140.6">VBUS</text>
<text x="49.4" y="140.6">+12V</text>
<text x="63.4" y="141.8">C14</text>
<text x="88.9" y="140.6">VBUS</text>
<text x="99" y="140.6">+12V</text>
<text x="116.7" y="140.6">C15</text>
<text x="139.7" y="140.6">VBUS</text>
<text x="149.8" y="140.6">+12V</text>
<text x="162" y="140.6">47uF</text>
<text x="162.5" y="138">C16</text>
<text x="195.3" y="138">VBUS</text>
<text x="207.9" y="143.3" transform="rotate(-90 207.9 143.3)">5K</text>
<text x="211.9" y="143.3" transform="rotate(-90 211.9 143.3)">R5</text>
<text x="242.7" y="143.8" transform="rotate(-90 242.7 143.8)">R6</text>
<text x="246.7" y="143.8" transform="rotate(-90 246.7 143.8)">5K</text>
<text x="252.2" y="138.5">VBUS</text>
<text x="62.4" y="149.5">47uF</text>
<text x="117.1" y="146.9">47uF</text>
<text x="220.4" y="144.6" transform="rotate(-90 220.4 144.6)">X-Limit</text>
<text x="231.6" y="144.6" transform="rotate(-90 231.6 144.6)">Y-Limit</text>
<text x="44.2" y="151.8" transform="rotate(-90 44.2 151.8)">2</text>
<text x="49.3" y="151.8" transform="rotate(-90 49.3 151.8)">8</text>
<text x="93.7" y="151.8" transform="rotate(-90 93.7 151.8)">2</text>
<text x="98.8" y="151.8" transform="rotate(-90 98.8 151.8)">8</text>
<text x="144.5" y="151.8" transform="rotate(-90 144.5 151.8)">2</text>
<text x="149.6" y="151.8" transform="rotate(-90 149.6 151.8)">8</text>
<text x="157.5" y="155.8">A6</text>
<text x="203.6" y="151.7">C18</text>
<text x="221.3" y="154.8">Y-LIMIT</text>
<text x="221.4" y="150.1" transform="rotate(-90 221.4 150.1)">2</text>
<text x="223" y="152.2">SW2</text>
<text x="232.6" y="150.3" transform="rotate(-90 232.6 150.3)">2</text>
<text x="232.7" y="154.5">X-LIMIT</text>
<text x="234.4" y="152">SW4</text>
<text x="238.4" y="150.5">C17</text>
<text x="34.2" y="157.2">13</text>
<text x="34.2" y="159.8">14</text>
<text x="37.3" y="158.3">~{RESET}</text>
<text x="37.3" y="160.9">~{SLEEP}</text>
<text x="45.3" y="156.7" transform="rotate(-90 45.3 156.7)">VDD</text>
<text x="50.4" y="157.9" transform="rotate(-90 50.4 157.9)">VMOT</text>
<text x="57.2" y="158.3">A4</text>
<text x="83.8" y="157.2">13</text>
<text x="83.8" y="159.8">14</text>
<text x="86.9" y="158.3">~{RESET}</text>
<text x="86.9" y="160.9">~{SLEEP}</text>
<text x="94.8" y="156.7" transform="rotate(-90 94.8 156.7)">VDD</text>
<text x="99.9" y="157.9" transform="rotate(-90 99.9 157.9)">VMOT</text>
<text x="108" y="158.3">A5</text>
<text x="134.6" y="157.2">13</text>
<text x="134.6" y="159.8">14</text>
<text x="137.7" y="158.3">~{RESET}</text>
<text x="137.7" y="160.9">~{SLEEP}</text>
<text x="145.6" y="156.7" transform="rotate(-90 145.6 156.7)">VDD</text>
<text x="150.7" y="157.9" transform="rotate(-90 150.7 157.9)">VMOT</text>
<text x="209.3" y="156.3">100nF</text>
<text x="221.4" y="157.7" transform="rotate(-90 221.4 157.7)">1</text>
<text x="232.6" y="157.9" transform="rotate(-90 232.6 157.9)">1</text>
<text x="244.9" y="156.1">100nF</text>
<text x="34.2" y="167.4">15</text>
<text x="34.9" y="164.8">9</text>
<text x="37.3" y="166">~{ENABLE}</text>
<text x="51.4" y="166">1B</text>
<text x="55.2" y="164.8">3</text>
<text x="55.2" y="167.4">4</text>
<text x="60.9" y="167.4">3</text>
<text x="60.9" y="164.8">4</text>
<text x="83.8" y="167.4">15</text>
<text x="84.4" y="164.8">9</text>
<text x="86.9" y="166">~{ENABLE}</text>
<text x="100.9" y="166">1B</text>
<text x="104.7" y="164.8">3</text>
<text x="104.7" y="167.4">4</text>
<text x="110.4" y="167.4">3</text>
<text x="110.4" y="164.8">4</text>
<text x="134.6" y="167.4">15</text>
<text x="135.2" y="164.8">9</text>
<text x="137.7" y="166">~{ENABLE}</text>
<text x="151.7" y="166">1B</text>
<text x="155.5" y="164.8">3</text>
<text x="155.5" y="167.4">4</text>
<text x="161.2" y="167.4">3</text>
<text x="161.2" y="164.8">4</text>
<text x="23.2" y="168.6">STEP M1</text>
<text x="24.6" y="171.1">DIR</text>
<text x="28.9" y="171.1">M1</text>
<text x="34.2" y="169.9">16</text>
<text x="37.3" y="168.5">STEP</text>
<text x="37.3" y="171">DIR</text>
<text x="51.4" y="173.6">2B</text>
<text x="51.6" y="168.5">1A</text>
<text x="51.6" y="171">2A</text>
<text x="55.2" y="169.9">5</text>
<text x="55.2" y="172.5">6</text>
<text x="60.9" y="172.5">1</text>
<text x="60.9" y="169.9">2</text>
<text x="72.7" y="168.6">STEP M2</text>
<text x="74.1" y="171.1">DIR</text>
<text x="78.5" y="171.1">M2</text>
<text x="83.8" y="169.9">16</text>
<text x="86.9" y="168.5">STEP</text>
<text x="86.9" y="171">DIR</text>
<text x="100.9" y="173.6">2B</text>
<text x="101.1" y="168.5">1A</text>
<text x="101.1" y="171">2A</text>
<text x="104.7" y="169.9">5</text>
<text x="104.7" y="172.5">6</text>
<text x="110.4" y="172.5">1</text>
<text x="110.4" y="169.9">2</text>
<text x="123.5" y="168.6">STEP M3</text>
<text x="124.9" y="171.1">DIR</text>
<text x="129.3" y="171.1">M3</text>
<text x="134.6" y="169.9">16</text>
<text x="137.7" y="168.5">STEP</text>
<text x="137.7" y="171">DIR</text>
<text x="151.7" y="173.6">2B</text>
<text x="151.9" y="168.5">1A</text>
<text x="151.9" y="171">2A</text>
<text x="155.5" y="169.9">5</text>
<text x="155.5" y="172.5">6</text>
<text x="161.2" y="172.5">1</text>
<text x="161.2" y="169.9">2</text>
<text x="34.2" y="175">10</text>
<text x="34.2" y="177.5">11</text>
<text x="37.3" y="176.1">MS1</text>
<text x="37.3" y="178.7">MS2</text>
<text x="57.2" y="176.1">MOTOR1_PINS1</text>
<text x="83.8" y="175">10</text>
<text x="83.8" y="177.5">11</text>
<text x="86.9" y="176.1">MS1</text>
<text x="86.9" y="178.7">MS2</text>
<text x="106.7" y="176.1">MOTOR2_PINS1</text>
<text x="134.6" y="175">10</text>
<text x="134.6" y="177.5">11</text>
<text x="137.7" y="176.1">MS1</text>
<text x="137.7" y="178.7">MS2</text>
<text x="157.5" y="176.1">MOTOR3_PINS1</text>
<text x="10.3" y="185.9">D</text>
<text x="34.2" y="180.1">12</text>
<text x="37.3" y="181.2">MS3</text>
<text x="45.3" y="184.9" transform="rotate(-90 45.3 184.9)">GND</text>
<text x="50.4" y="184.9" transform="rotate(-90 50.4 184.9)">GND</text>
<text x="83.8" y="180.1">12</text>
<text x="86.9" y="181.2">MS3</text>
<text x="94.8" y="184.9" transform="rotate(-90 94.8 184.9)">GND</text>
<text x="99.9" y="184.9" transform="rotate(-90 99.9 184.9)">GND</text>
<text x="134.6" y="180.1">12</text>
<text x="137.7" y="181.2">MS3</text>
<text x="145.6" y="184.9" transform="rotate(-90 145.6 184.9)">GND</text>
<text x="150.7" y="184.9" transform="rotate(-90 150.7 184.9)">GND</text>
<text x="285.3" y="185.9">D</text>
<text x="44.2" y="187.4" transform="rotate(-90 44.2 187.4)">1</text>
<text x="49.3" y="187.4" transform="rotate(-90 49.3 187.4)">7</text>
<text x="93.7" y="187.4" transform="rotate(-90 93.7 187.4)">1</text>
<text x="98.8" y="187.4" transform="rotate(-90 98.8 187.4)">7</text>
<text x="144.5" y="187.4" transform="rotate(-90 144.5 187.4)">1</text>
<text x="149.6" y="187.4" transform="rotate(-90 149.6 187.4)">7</text>
<text x="50.8" y="195.2">Pololu_Breakout_A4988</text>
<text x="102.9" y="195.2">Pololu_Breakout_A4988</text>
<text x="149.9" y="195.2">Pololu_Breakout_A4988</text>
<text x="35" y="199.9">1</text>
<text x="85" y="199.9">2</text>
<text x="135" y="199.9">3</text>
<text x="185" y="199.9">4</text>
<text x="235" y="199.9">5</text>
<text x="285" y="199.9">6</text>
</g>
<g font-size="1.4">
<text x="147.3" y="53.1">SW_BOOT0</text>
<text x="54.6" y="143">PWR_FLAG</text>
</g>
</svg>
